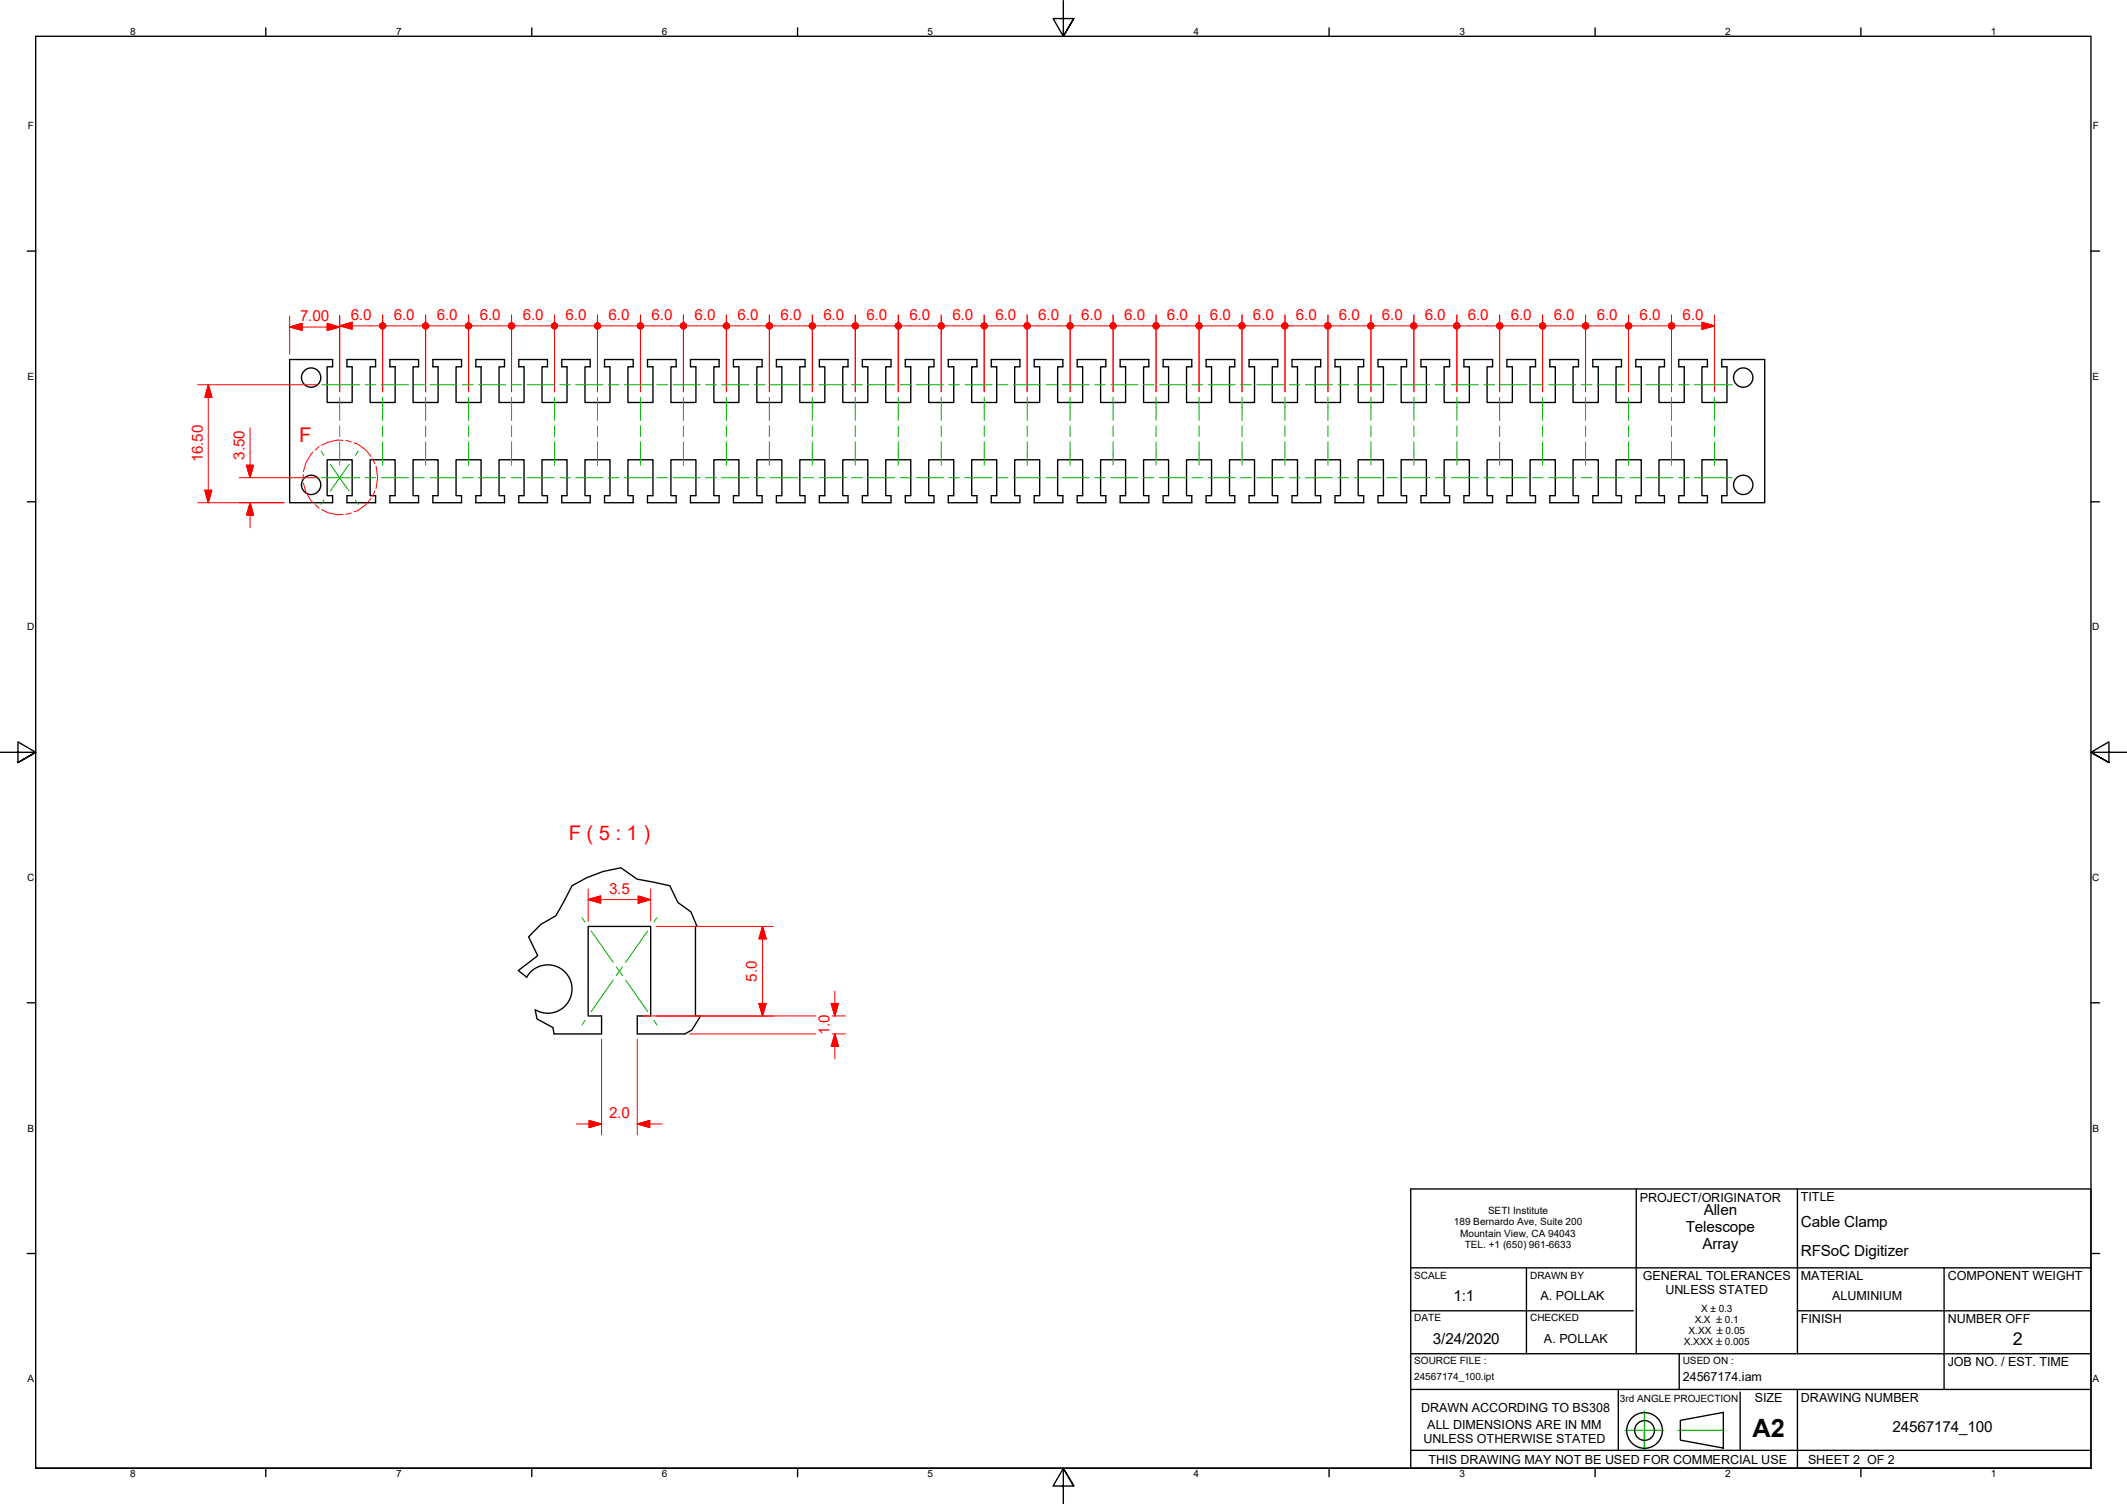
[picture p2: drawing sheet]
<svg xmlns="http://www.w3.org/2000/svg" width="594mm" height="420mm" viewBox="0 0 594 420" stroke-linecap="round" stroke-linejoin="round" font-family="sans-serif">
<!-- layer: Visible Edges(Design Office) -->
<g fill="none" stroke="#000" stroke-width=".38">
<path d="M80.9 100.4h12v2.1h-1.5v9.9h7v-9.9h-1.5v-2.1h8v2.1h-1.5v9.9h7v-9.9h-1.5v-2.1h8v2.1h-1.5v9.9h7v-9.9h-1.5v-2.1h8v2.1h-1.5v9.9h7v-9.9h-1.5v-2.1h8v2.1h-1.5v9.9h7v-9.9h-1.5v-2.1h8v2.1h-1.5v9.9h7v-9.9h-1.5v-2.1h7.9v2.1h-1.4v9.9h7v-9.9h-1.6v-2.1h8v2.1h-1.4v9.9h7v-9.9h-1.6v-2.1h8v2.1h-1.4v9.9h7v-9.9h-1.6v-2.1h8.1v2.1h-1.5v9.9h7v-9.9h-1.5v-2.1h8v2.1h-1.5v9.9h7v-9.9h-1.5v-2.1h8v2.1h-1.5v9.9h7v-9.9h-1.5v-2.1h8v2.1h-1.5v9.9h7v-9.9h-1.5v-2.1h8v2.1h-1.5v9.9h7v-9.9h-1.5v-2.1h8v2.1h-1.5v9.9h7v-9.9h-1.5v-2.1h8v2.1h-1.5v9.9h7v-9.9h-1.5v-2.1h8v2.1h-1.5v9.9h7v-9.9h-1.5v-2.1h8v2.1h-1.5v9.9h7v-9.9h-1.5v-2.1h8v2.1h-1.5v9.9h7v-9.9h-1.5v-2.1h8v2.1h-1.5v9.9h7v-9.9h-1.5v-2.1h8v2.1h-1.5v9.9h7v-9.9h-1.5v-2.1h8v2.1h-1.5v9.9h7v-9.9h-1.5v-2.1h8v2.1h-1.6v9.9h7.1v-9.9h-1.5v-2.1h8v2.1h-1.6v9.9h7.1v-9.9h-1.5v-2.1h8v2.1h-1.6v9.9h7.1v-9.9h-1.5v-2.1h8v2.1h-1.5v9.9h7v-9.9h-1.5v-2.1h8v2.1h-1.5v9.9h7v-9.9h-1.5v-2.1h8v2.1h-1.5v9.9h7v-9.9h-1.5v-2.1h8v2.1h-1.5v9.9h7v-9.9h-1.5v-2.1h8v2.1h-1.5v9.9h7v-9.9h-1.5v-2.1h8v2.1h-1.5v9.9h7v-9.9h-1.5v-2.1h8v2.1h-1.5v9.9h7v-9.9h-1.5v-2.1h8v2.1h-1.5v9.9h6.9v-9.9h-1.4v-2.1h12v40h-12v-1.9h1.4v-10.1h-6.9v10.1h1.5v1.9h-8v-1.9h1.5v-10.1h-7v10.1h1.5v1.9h-8v-1.9h1.5v-10.1h-7v10.1h1.5v1.9h-8v-1.9h1.5v-10.1h-7v10.1h1.5v1.9h-8v-1.9h1.5v-10.1h-7v10.1h1.5v1.9h-8v-1.9h1.5v-10.1h-7v10.1h1.5v1.9h-8v-1.9h1.5v-10.1h-7v10.1h1.5v1.9h-8v-1.9h1.5v-10.1h-7v10.1h1.5v1.9h-8v-1.9h1.5v-10.1h-7.1v10.1h1.6v1.9h-8v-1.9h1.5v-10.1h-7.1v10.1h1.6v1.9h-8v-1.9h1.5v-10.1h-7.1v10.1h1.6v1.9h-8v-1.9h1.5v-10.1h-7v10.1h1.5v1.9h-8v-1.9h1.5v-10.1h-7v10.1h1.5v1.9h-8v-1.9h1.5v-10.1h-7v10.1h1.5v1.9h-8v-1.9h1.5v-10.1h-7v10.1h1.5v1.9h-8v-1.9h1.5v-10.1h-7v10.1h1.5v1.9h-8v-1.9h1.5v-10.1h-7v10.1h1.5v1.9h-8v-1.9h1.5v-10.1h-7v10.1h1.5v1.9h-8v-1.9h1.5v-10.1h-7v10.1h1.5v1.9h-8v-1.9h1.5v-10.1h-7v10.1h1.5v1.9h-8v-1.9h1.5v-10.1h-7v10.1h1.5v1.9h-8v-1.9h1.5v-10.1h-7v10.1h1.5v1.9h-8v-1.9h1.5v-10.1h-7v10.1h1.5v1.9h-8v-1.9h1.5v-10.1h-7v10.1h1.5v1.9h-8.1v-1.9h1.6v-10.1h-7v10.1h1.4v1.9h-8v-1.9h1.6v-10.1h-7v10.1h1.4v1.9h-8v-1.9h1.6v-10.1h-7v10.1h1.4v1.9h-7.9v-1.9h1.5v-10.1h-7v10.1h1.5v1.9h-8v-1.9h1.5v-10.1h-7v10.1h1.5v1.9h-8v-1.9h1.5v-10.1h-7v10.1h1.5v1.9h-8v-1.9h1.5v-10.1h-7v10.1h1.5v1.9h-8v-1.9h1.5v-10.1h-7v10.1h1.5v1.9h-8v-1.9h1.5v-10.1h-7v10.1h1.5v1.9h-12zM194.7 258.8h-.5v25h1.4M147.1 273a6.8 6.8 0 0 1 9.3-2.6 6.8 6.8 0 0 1 2.4 9.3 6.8 6.8 0 0 1-9.3 2.4M154.7 288.8h13.3v-5h-3.7v-25h17.4v25h-3.7v5h13.3"/>
<circle cx="86.9" cy="105.5" r="2.7"/>
<circle cx="486.9" cy="105.5" r="2.7"/>
<circle cx="86.9" cy="135.5" r="2.7"/>
<circle cx="486.9" cy="135.5" r="2.7"/>
</g>
<!-- layer: Break Lines(Design Office) -->
<path d="M194.7 258.8l-1.7-4.1-3.6-2.6-2.3-4.7-9.2-1.8-4.5-3.2-4.9 1-4.5 1.8-4.2 2.2-4.5 8.4-4.2 2.4-3.5 3.5 2.6 5.3-5.4 4.1 2.3 1.9M149.5 282.1l.5 2.5 4.4 2.5 .3 1.7M195.6 283.8l-2.4 4-1.9 1" fill="none" stroke="#000" stroke-width=".38"/>
<!-- layer: Detail Circle Lines(Design Office) -->
<g fill="none" stroke="#f00" stroke-width=".28">
<path d="M84.7 134.9l.8 2.6 1.4 2.5 .5 .4M84.7 132.6v1.6M87.4 126.3l-1.9 2.9-.8 2.6M89.2 124.8l-1.2 1M95.8 123l-1.4-.1-2.8 .6-1.7 .9M96.6 123.1l1.5 .4M98.9 123.7l1 .4 2.3 1.6 1.4 1.8M103.6 139.2l-1.4 1.8-2.3 1.7-1 .3M104.1 128.2l.6 1.4M104.7 137.1l-.6 1.5M105 130.3a10.9 10.9 0 0 1 0 6.1M88 140.9l1.2 1.1"/>
<path d="M89.9 142.3l1.7 .9 2.8 .6 1.4-.1M98.1 143.3l-1.5 .3"/>
</g>
<!-- layer: Sketch Geometry(Design Office) -->
<g fill="none" stroke="#000" stroke-width=".38">
<path d="M74.2 7.8v2.3M148.5 7.8v2.3M222.8 7.8v2.3M297 .2v9.9l-2.9-4.9h5.8l-2.9 4.9 2.9-4.9M371.2 7.8v2.3M445.5 7.8v2.3M519.7 7.8v2.3M7.6 70.1h2.4M584 70.1h2.4M7.6 140.2h2.4M584 140.2h2.4M0 210.2h10l-5-3v5.8l5-2.8-5 2.8"/>
<path d="M594 210.2h-10l5-3v5.8l-5-2.8 5 2.8M7.6 280.1h2.4M584 280.1h2.4M394 332.1h190v78.1h-190zM457 332.1v46.1M502 332.1v46.1M7.6 350.2h2.4M394 354.2h190M426.3 354.2v24M543 354.2v24h41M584 350.2h2.4M394 366.2h62.2"/>
<path d="M394 378.2h108M469 378.2v10M502 366.2h82M502 378.2h41v10M394 388.2h190M452 388.2v17M459.3 399.6v5.3M469.3 396.8l12-2.2v9.9l-12-2.2zM486 388.9v16.3M502 388.2v22M10 410.2v-400.1h574v400.1h-574h574M74.2 410.2v2.3"/>
<path d="M148.5 410.2v2.3M222.8 410.2v2.3M299.9 415.1l-2.9-4.9 2.9 4.9h-5.8l2.9-4.9v10M371.2 410.2v2.3M394 405.2h190M445.5 410.2v2.3M519.7 410.2v2.3"/>
<circle cx="459.3" cy="399.6" r="5"/>
<circle cx="459.3" cy="399.6" r="2.76"/>
</g>
<path d="M453.8 399.6h10.9M459.3 394.2v10.7M468.7 399.6h12.8" fill="none" stroke="#0f0" stroke-width=".38"/>
<!-- layer: Centerline(Design Office) -->
<g fill="none" stroke="#00b000" stroke-width=".28">
<path d="M89.9 107.5h10.6M94.9 111v6.5M94.9 119v3M102 107.5h3M106.5 107.5h7.5M106.9 111v6.5M106.9 119v3M115.6 107.5h3M118.9 111v6.5M118.9 119v3M120.1 107.5h7.5M129.2 107.5h2.9"/>
<path d="M130.9 111v6.5M130.9 119v3M133.6 107.5h7.6M142.7 107.5h3M142.9 111v6.5M142.9 119v3M147.2 107.5h7.6M154.9 111v6.5M154.9 119v3M156.3 107.5h3M160.8 107.5h7.6M166.9 111v6.5"/>
<path d="M166.9 119v3M169.9 107.5h3M174.4 107.5h7.6M178.9 111v6.5M178.9 119v3M183.5 107.5h3M188 107.5h7.6M190.9 111v6.5M190.9 119v3M197 107.5h3.1M201.5 107.5h7.7M202.9 111v6.5"/>
<path d="M202.9 119v3M210.6 107.5h3.1M214.9 111v6.5M214.9 119v3M215.1 107.5h7.7M224.2 107.5h3.1M226.9 111v6.5M226.9 119v3M228.7 107.5h7.6M237.8 107.5h3.1M238.9 111v6.5M238.9 119v3"/>
<path d="M242.3 107.5h7.6M250.9 111v6.5M250.9 119v3M251.4 107.5h3M255.9 107.5h7.6M262.9 111v6.5M262.9 119v3M265 107.5h3M269.5 107.5h7.6M274.9 111v6.5M274.9 119v3M278.6 107.5h3"/>
<path d="M283.1 107.5h7.5M286.9 111v6.5M286.9 119v3M292.2 107.5h2.9M296.7 107.5h7.5M298.9 111v6.5M298.9 119v3M305.8 107.5h2.9M310.3 107.5h7.5M310.9 111v6.5M310.9 119v3M319.3 107.5h3"/>
<path d="M322.9 111v6.5M322.9 119v3M323.8 107.5h7.6M332.9 107.5h3M334.9 111v6.5M334.9 119v3M337.4 107.5h7.6M346.5 107.5h3M346.9 111v6.5M346.9 119v3M351 107.5h7.6M358.9 111v6.5"/>
<path d="M358.9 119v3M360.1 107.5h3M364.6 107.5h7.6M370.9 111v6.5M370.9 119v3M373.7 107.5h3M378.2 107.5h7.6M382.9 111v6.5M382.9 119v3M387.3 107.5h3M391.8 107.5h7.6M394.9 111v6.5"/>
<path d="M394.9 119v3M400.9 107.5h3M405.4 107.5h7.5M406.9 111v6.5M406.9 119v3M414.5 107.5h2.9M418.8 111v6.5M418.8 119v3M419 107.5h7.5M428.1 107.5h2.9M430.8 111v6.5M430.8 119v3"/>
<path d="M432.6 107.5h7.5M441.6 107.5h3M442.8 111v6.5M442.8 119v3M446.1 107.5h7.6M454.9 111v6.5M454.9 119v3M455.2 107.5h3M459.7 107.5h7.6M466.9 111v6.5M466.9 119v3M468.8 107.5h3"/>
<path d="M473.3 107.5h10.6M478.9 111v6.5M478.9 119v3M89.7 126l.8 1.2M89.9 133.5h10.6M90.5 139.7l-.8 1.2M92.3 129.7l5.2 7.5M94.9 123.4v6.6M97.5 129.7l-5.2 7.5M99.3 139.7l.8 1.2M100.1 126l-.8 1.2M102 133.5h3"/>
<path d="M106.5 133.5h7.5M106.9 123.4v6.6M115.6 133.5h3M118.9 123.4v6.6M120.1 133.5h7.5M129.2 133.5h2.9M130.9 123.4v6.6M133.6 133.5h7.6M142.7 133.5h3M142.9 123.4v6.6M147.2 133.5h7.6M154.9 123.4v6.6"/>
<path d="M156.3 133.5h3M160.8 133.5h7.6M166.9 123.4v6.6M169.9 133.5h3M174.4 133.5h7.6M178.9 123.4v6.6M183.5 133.5h3M188 133.5h7.6M190.9 123.4v6.6M197 133.5h3.1M201.5 133.5h7.7M202.9 123.4v6.6"/>
<path d="M210.6 133.5h3.1M214.9 123.4v6.6M215.1 133.5h7.7M224.2 133.5h3.1M226.9 123.4v6.6M228.7 133.5h7.6M237.8 133.5h3.1M238.9 123.4v6.6M242.3 133.5h7.6M250.9 123.4v6.6M251.4 133.5h3M255.9 133.5h7.6"/>
<path d="M262.9 123.4v6.6M265 133.5h3M269.5 133.5h7.6M274.9 123.4v6.6M278.6 133.5h3M283.1 133.5h7.5M286.9 123.4v6.6M292.2 133.5h2.9M296.7 133.5h7.5M298.9 123.4v6.6M305.8 133.5h2.9M310.3 133.5h7.5"/>
<path d="M310.9 123.4v6.6M319.3 133.5h3M322.9 123.4v6.6M323.8 133.5h7.6M332.9 133.5h3M334.9 123.4v6.6M337.4 133.5h7.6M346.5 133.5h3M346.9 123.4v6.6M351 133.5h7.6M358.9 123.4v6.6M360.1 133.5h3"/>
<path d="M364.6 133.5h7.6M370.9 123.4v6.6M373.7 133.5h3M378.2 133.5h7.6M382.9 123.4v6.6M387.3 133.5h3M391.8 133.5h7.6M394.9 123.4v6.6M400.9 133.5h3M405.4 133.5h7.5M406.9 123.4v6.6M414.5 133.5h2.9"/>
<path d="M418.8 123.4v6.6M419 133.5h7.5M428.1 133.5h2.9M430.8 123.4v6.6M432.6 133.5h7.5M441.6 133.5h3M442.8 123.4v6.6M446.1 133.5h7.6M454.9 123.4v6.6M455.2 133.5h3M459.7 133.5h7.6M466.9 123.4v6.6"/>
<path d="M468.8 133.5h3M473.3 133.5h10.6M478.9 123.4v6.6M162.6 256.4l.8 1.2M183.5 256.4l-.9 1.2M165.1 260.1l6.2 8.7M171.3 273.8l-6.2 8.8M172.1 270.1l1.8 2.4M173.9 270.1l-1.8 2.4M174.8 273.8l6.1 8.8M180.9 260.1l-6.1 8.7M163.4 285l-.8 1.3"/>
<path d="M182.6 285l.9 1.3"/>
</g>
<!-- layer: Dimensions(Design Office) -->
<g fill="none" stroke="#f00" stroke-width=".28">
<path d="M80.9 91.4l3.5-1.1v2zM80.9 91.4h14M80.9 88.3v10.7M91.4 90.3l3.5 1.1-3.5 .9zM94.9 91l3.5-1v2zM94.9 88v19.4M94.9 91h11.1M106.9 88v19.4M107.8 91h10.2M118.9 88v19.4M119.8 91h10.2M130.9 88v19.4"/>
<path d="M131.8 91h10.2M142.9 88v19.4M143.8 91h10.2M154.9 88v19.4M155.8 91h10.2M166.9 88v19.4M167.8 91h10.2M178.9 88v19.4M179.8 91h10.2M190.9 88v19.4M191.8 91h10.2M202.9 88v19.4"/>
<path d="M203.8 91h10.2M214.9 88v19.4M215.8 91h10.2M226.9 88v19.4M227.8 91h10.2M238.9 88v19.4M239.8 91h10.2M250.9 88v19.4M251.8 91h10.2M262.9 88v19.4M263.8 91h10.2M274.9 88v19.4"/>
<path d="M275.8 91h10.2M286.9 88v19.4M287.8 91h10.2M298.9 88v19.4M299.8 91h10.2M310.9 88v19.4M311.7 91h10.3M322.9 88v19.4M323.7 91h10.3M334.9 88v19.4M335.7 91h10.3M346.9 88v19.4"/>
<path d="M347.7 91h10.3M358.9 88v19.4M359.7 91h10.3M370.9 88v19.4M371.7 91h10.3M382.9 88v19.4M383.7 91h10.3M394.9 88v19.4M395.7 91h10.3M406.9 88v19.4M407.7 91h10.3M418.8 88v19.4"/>
<path d="M419.7 91h10.3M430.8 88v19.4M431.7 91h10.3M442.8 88v19.4M443.7 91h10.3M454.9 88v19.4M455.7 91h10.3M466.9 88v19.4M467.7 91h11.2M475.4 90l3.5 1-3.5 1zM478.9 88v19.4M55.2 107.5h33.2"/>
<path d="M58.2 107.5l1 3.5h-2zM58.2 107.5v32.9M69.8 119.5v14M94.9 107.5v2M106.9 107.5v2M118.9 107.5v2M130.9 107.5v2M142.9 107.5v2M154.9 107.5v2M166.9 107.5v2M178.9 107.5v2M190.9 107.5v2"/>
<path d="M202.9 107.5v2M214.9 107.5v2M226.9 107.5v2M238.9 107.5v2M250.9 107.5v2M262.9 107.5v2M274.9 107.5v2M286.9 107.5v2M298.9 107.5v2M310.9 107.5v2M322.9 107.5v2M334.9 107.5v2"/>
<path d="M346.9 107.5v2M358.9 107.5v2M370.9 107.5v2M382.9 107.5v2M394.9 107.5v2M406.9 107.5v2M418.8 107.5v2M430.8 107.5v2M442.8 107.5v2M454.9 107.5v2M466.9 107.5v2M478.9 107.5v2"/>
<path d="M57.2 136.9h2l-1 3.5zM66.8 133.5h21.6M68.8 130h2l-1 3.5zM55.2 140.4h24.2M69.8 140.4l1 3.5h-2zM69.8 140.4v7M164.3 251.3l3.5-1v2zM164.3 251.3h17.4M164.3 248.3v9M178.2 250.3l3.5 1-3.5 1zM181.7 248.3v9M183.3 258.8h32.7"/>
<path d="M213 258.8l1 3.5h-2zM213 258.8v25M233.2 276.8v7M168 290.3v26.7M178 290.3v26.7M179.5 283.8h2.1M181.9 283.8h46M192.7 288.8h35.2M212 280.3h2l-1 3.5zM232.2 280.3h2l-1 3.5zM232.4 283.8h3.8M232.4 288.8h3.8"/>
<path d="M233.2 288.8l1 3.5h-2zM233.2 288.8v7M161 314h7M164.5 313l3.5 1-3.5 1zM178 314l3.5-1v2zM178 314h7"/>
</g>
<g fill="#f00" stroke="#f00" stroke-width=".28">
<path d="M80.9 91.4l3.5-1.1z"/>
<path d="M80.9 91.4l3.5-1.1v2z"/>
<path d="M91.4 92.3l3.5-.9z"/>
<path d="M91.4 90.3l3.5 1.1-3.5 .9z"/>
<path d="M94.9 91l3.5-1z"/>
<path d="M94.9 91l3.5-1v2z"/>
<path d="M107.1 90.2l.5 .3 .2 .5z"/>
<path d="M106.6 90.2h.5l.7 .8z"/>
<path d="M106.2 90.5l.4-.3 1.2 .8z"/>
<path d="M106.2 90.5l1.6 .5h-1.8z"/>
<path d="M106 91h1.8l-1.6 .5z"/>
<path d="M106.2 91.5l1.6-.5-1.2 .9z"/>
<path d="M106.6 91.9l1.2-.9-.7 .9z"/>
<path d="M107.8 91l-.2 .5-.5 .4z"/>
<path d="M107.8 91l-.2 .5z"/>
<path d="M106 91l.6 .9-.4-.4z"/>
<path d="M106 91l1.1 .9h-.5z"/>
<path d="M106 91l1.6 .5-.5 .4z"/>
<path d="M106 91h1.8l-.2 .5z"/>
<path d="M106 91l1.6-.5 .2 .5z"/>
<path d="M106 91l1.1-.8 .5 .3z"/>
<path d="M106.6 90.2h.5l-1.1 .8z"/>
<path d="M106.2 90.5l.4-.3-.6 .8z"/>
<path d="M106.2 90.5l-.2 .5z"/>
<path d="M119.1 90.2l.5 .3 .2 .5z"/>
<path d="M118.6 90.2h.5l.7 .8z"/>
<path d="M118.2 90.5l.4-.3 1.2 .8z"/>
<path d="M118.2 90.5l1.6 .5h-1.8z"/>
<path d="M118 91h1.8l-1.6 .5z"/>
<path d="M118.2 91.5l1.6-.5-1.2 .9z"/>
<path d="M118.6 91.9l1.2-.9-.7 .9z"/>
<path d="M119.8 91l-.2 .5-.5 .4z"/>
<path d="M119.8 91l-.2 .5z"/>
<path d="M118 91l.6 .9-.4-.4z"/>
<path d="M118 91l1.1 .9h-.5z"/>
<path d="M118 91l1.6 .5-.5 .4z"/>
<path d="M118 91h1.8l-.2 .5z"/>
<path d="M118 91l1.6-.5 .2 .5z"/>
<path d="M118 91l1.1-.8 .5 .3z"/>
<path d="M118.6 90.2h.5l-1.1 .8z"/>
<path d="M118.2 90.5l.4-.3-.6 .8z"/>
<path d="M118.2 90.5l-.2 .5z"/>
<path d="M131.1 90.2l.5 .3 .2 .5z"/>
<path d="M130.6 90.2h.5l.7 .8z"/>
<path d="M130.2 90.5l.4-.3 1.2 .8z"/>
<path d="M130.2 90.5l1.6 .5h-1.8z"/>
<path d="M130 91h1.8l-1.6 .5z"/>
<path d="M130.2 91.5l1.6-.5-1.2 .9z"/>
<path d="M130.6 91.9l1.2-.9-.7 .9z"/>
<path d="M131.8 91l-.2 .5-.5 .4z"/>
<path d="M131.8 91l-.2 .5z"/>
<path d="M130 91l.6 .9-.4-.4z"/>
<path d="M130 91l1.1 .9h-.5z"/>
<path d="M130 91l1.6 .5-.5 .4z"/>
<path d="M130 91h1.8l-.2 .5z"/>
<path d="M130 91l1.6-.5 .2 .5z"/>
<path d="M130 91l1.1-.8 .5 .3z"/>
<path d="M130.6 90.2h.5l-1.1 .8z"/>
<path d="M130.2 90.5l.4-.3-.6 .8z"/>
<path d="M130.2 90.5l-.2 .5z"/>
<path d="M143.1 90.2l.5 .3 .2 .5z"/>
<path d="M142.6 90.2h.5l.7 .8z"/>
<path d="M142.2 90.5l.4-.3 1.2 .8z"/>
<path d="M142.2 90.5l1.6 .5h-1.8z"/>
<path d="M142 91h1.8l-1.6 .5z"/>
<path d="M142.2 91.5l1.6-.5-1.2 .9z"/>
<path d="M142.6 91.9l1.2-.9-.7 .9z"/>
<path d="M143.8 91l-.2 .5-.5 .4z"/>
<path d="M143.8 91l-.2 .5z"/>
<path d="M142 91l.6 .9-.4-.4z"/>
<path d="M142 91l1.1 .9h-.5z"/>
<path d="M142 91l1.6 .5-.5 .4z"/>
<path d="M142 91h1.8l-.2 .5z"/>
<path d="M142 91l1.6-.5 .2 .5z"/>
<path d="M142 91l1.1-.8 .5 .3z"/>
<path d="M142.6 90.2h.5l-1.1 .8z"/>
<path d="M142.2 90.5l.4-.3-.6 .8z"/>
<path d="M142.2 90.5l-.2 .5z"/>
<path d="M155.1 90.2l.5 .3 .2 .5z"/>
<path d="M154.6 90.2h.5l.7 .8z"/>
<path d="M154.2 90.5l.4-.3 1.2 .8z"/>
<path d="M154.2 90.5l1.6 .5h-1.8z"/>
<path d="M154 91h1.8l-1.6 .5z"/>
<path d="M154.2 91.5l1.6-.5-1.2 .9z"/>
<path d="M154.6 91.9l1.2-.9-.7 .9z"/>
<path d="M155.8 91l-.2 .5-.5 .4z"/>
<path d="M155.8 91l-.2 .5z"/>
<path d="M154 91l.6 .9-.4-.4z"/>
<path d="M154 91l1.1 .9h-.5z"/>
<path d="M154 91l1.6 .5-.5 .4z"/>
<path d="M154 91h1.8l-.2 .5z"/>
<path d="M154 91l1.6-.5 .2 .5z"/>
<path d="M154 91l1.1-.8 .5 .3z"/>
<path d="M154.6 90.2h.5l-1.1 .8z"/>
<path d="M154.2 90.5l.4-.3-.6 .8z"/>
<path d="M154.2 90.5l-.2 .5z"/>
<path d="M167.1 90.2l.5 .3 .2 .5z"/>
<path d="M166.6 90.2h.5l.7 .8z"/>
<path d="M166.2 90.5l.4-.3 1.2 .8z"/>
<path d="M166.2 90.5l1.6 .5h-1.8z"/>
<path d="M166 91h1.8l-1.6 .5z"/>
<path d="M166.2 91.5l1.6-.5-1.2 .9z"/>
<path d="M166.6 91.9l1.2-.9-.7 .9z"/>
<path d="M167.8 91l-.2 .5-.5 .4z"/>
<path d="M167.8 91l-.2 .5z"/>
<path d="M166 91l.6 .9-.4-.4z"/>
<path d="M166 91l1.1 .9h-.5z"/>
<path d="M166 91l1.6 .5-.5 .4z"/>
<path d="M166 91h1.8l-.2 .5z"/>
<path d="M166 91l1.6-.5 .2 .5z"/>
<path d="M166 91l1.1-.8 .5 .3z"/>
<path d="M166.6 90.2h.5l-1.1 .8z"/>
<path d="M166.2 90.5l.4-.3-.6 .8z"/>
<path d="M166.2 90.5l-.2 .5z"/>
<path d="M179.1 90.2l.5 .3 .2 .5z"/>
<path d="M178.6 90.2h.5l.7 .8z"/>
<path d="M178.2 90.5l.4-.3 1.2 .8z"/>
<path d="M178.2 90.5l1.6 .5h-1.8z"/>
<path d="M178 91h1.8l-1.6 .5z"/>
<path d="M178.2 91.5l1.6-.5-1.2 .9z"/>
<path d="M178.6 91.9l1.2-.9-.7 .9z"/>
<path d="M179.8 91l-.2 .5-.5 .4z"/>
<path d="M179.8 91l-.2 .5z"/>
<path d="M178 91l.6 .9-.4-.4z"/>
<path d="M178 91l1.1 .9h-.5z"/>
<path d="M178 91l1.6 .5-.5 .4z"/>
<path d="M178 91h1.8l-.2 .5z"/>
<path d="M178 91l1.6-.5 .2 .5z"/>
<path d="M178 91l1.1-.8 .5 .3z"/>
<path d="M178.6 90.2h.5l-1.1 .8z"/>
<path d="M178.2 90.5l.4-.3-.6 .8z"/>
<path d="M178.2 90.5l-.2 .5z"/>
<path d="M191.1 90.2l.5 .3 .2 .5z"/>
<path d="M190.6 90.2h.5l.7 .8z"/>
<path d="M190.2 90.5l.4-.3 1.2 .8z"/>
<path d="M190.2 90.5l1.6 .5h-1.8z"/>
<path d="M190 91h1.8l-1.6 .5z"/>
<path d="M190.2 91.5l1.6-.5-1.2 .9z"/>
<path d="M190.6 91.9l1.2-.9-.7 .9z"/>
<path d="M191.8 91l-.2 .5-.5 .4z"/>
<path d="M191.8 91l-.2 .5z"/>
<path d="M190 91l.6 .9-.4-.4z"/>
<path d="M190 91l1.1 .9h-.5z"/>
<path d="M190 91l1.6 .5-.5 .4z"/>
<path d="M190 91h1.8l-.2 .5z"/>
<path d="M190 91l1.6-.5 .2 .5z"/>
<path d="M190 91l1.1-.8 .5 .3z"/>
<path d="M190.6 90.2h.5l-1.1 .8z"/>
<path d="M190.2 90.5l.4-.3-.6 .8z"/>
<path d="M190.2 90.5l-.2 .5z"/>
<path d="M203.1 90.2l.5 .3 .2 .5z"/>
<path d="M202.6 90.2h.5l.7 .8z"/>
<path d="M202.2 90.5l.4-.3 1.2 .8z"/>
<path d="M202.2 90.5l1.6 .5h-1.8z"/>
<path d="M202 91h1.8l-1.6 .5z"/>
<path d="M202.2 91.5l1.6-.5-1.2 .9z"/>
<path d="M202.6 91.9l1.2-.9-.7 .9z"/>
<path d="M203.8 91l-.2 .5-.5 .4z"/>
<path d="M203.8 91l-.2 .5z"/>
<path d="M202 91l.6 .9-.4-.4z"/>
<path d="M202 91l1.1 .9h-.5z"/>
<path d="M202 91l1.6 .5-.5 .4z"/>
<path d="M202 91h1.8l-.2 .5z"/>
<path d="M202 91l1.6-.5 .2 .5z"/>
<path d="M202 91l1.1-.8 .5 .3z"/>
<path d="M202.6 90.2h.5l-1.1 .8z"/>
<path d="M202.2 90.5l.4-.3-.6 .8z"/>
<path d="M202.2 90.5l-.2 .5z"/>
<path d="M215.1 90.2l.5 .3 .2 .5z"/>
<path d="M214.6 90.2h.5l.7 .8z"/>
<path d="M214.2 90.5l.4-.3 1.2 .8z"/>
<path d="M214.2 90.5l1.6 .5h-1.8z"/>
<path d="M214 91h1.8l-1.6 .5z"/>
<path d="M214.2 91.5l1.6-.5-1.2 .9z"/>
<path d="M214.6 91.9l1.2-.9-.7 .9z"/>
<path d="M215.8 91l-.2 .5-.5 .4z"/>
<path d="M215.8 91l-.2 .5z"/>
<path d="M214 91l.6 .9-.4-.4z"/>
<path d="M214 91l1.1 .9h-.5z"/>
<path d="M214 91l1.6 .5-.5 .4z"/>
<path d="M214 91h1.8l-.2 .5z"/>
<path d="M214 91l1.6-.5 .2 .5z"/>
<path d="M214 91l1.1-.8 .5 .3z"/>
<path d="M214.6 90.2h.5l-1.1 .8z"/>
<path d="M214.2 90.5l.4-.3-.6 .8z"/>
<path d="M214.2 90.5l-.2 .5z"/>
<path d="M227.1 90.2l.5 .3 .2 .5z"/>
<path d="M226.6 90.2h.5l.7 .8z"/>
<path d="M226.2 90.5l.4-.3 1.2 .8z"/>
<path d="M226.2 90.5l1.6 .5h-1.8z"/>
<path d="M226 91h1.8l-1.6 .5z"/>
<path d="M226.2 91.5l1.6-.5-1.2 .9z"/>
<path d="M226.6 91.9l1.2-.9-.7 .9z"/>
<path d="M227.8 91l-.2 .5-.5 .4z"/>
<path d="M227.8 91l-.2 .5z"/>
<path d="M226 91l.6 .9-.4-.4z"/>
<path d="M226 91l1.1 .9h-.5z"/>
<path d="M226 91l1.6 .5-.5 .4z"/>
<path d="M226 91h1.8l-.2 .5z"/>
<path d="M226 91l1.6-.5 .2 .5z"/>
<path d="M226 91l1.1-.8 .5 .3z"/>
<path d="M226.6 90.2h.5l-1.1 .8z"/>
<path d="M226.2 90.5l.4-.3-.6 .8z"/>
<path d="M226.2 90.5l-.2 .5z"/>
<path d="M239.1 90.2l.5 .3 .2 .5z"/>
<path d="M238.6 90.2h.5l.7 .8z"/>
<path d="M238.2 90.5l.4-.3 1.2 .8z"/>
<path d="M238.2 90.5l1.6 .5h-1.8z"/>
<path d="M238 91h1.8l-1.6 .5z"/>
<path d="M238.2 91.5l1.6-.5-1.2 .9z"/>
<path d="M238.6 91.9l1.2-.9-.7 .9z"/>
<path d="M239.8 91l-.2 .5-.5 .4z"/>
<path d="M239.8 91l-.2 .5z"/>
<path d="M238 91l.6 .9-.4-.4z"/>
<path d="M238 91l1.1 .9h-.5z"/>
<path d="M238 91l1.6 .5-.5 .4z"/>
<path d="M238 91h1.8l-.2 .5z"/>
<path d="M238 91l1.6-.5 .2 .5z"/>
<path d="M238 91l1.1-.8 .5 .3z"/>
<path d="M238.6 90.2h.5l-1.1 .8z"/>
<path d="M238.2 90.5l.4-.3-.6 .8z"/>
<path d="M238.2 90.5l-.2 .5z"/>
<path d="M251.1 90.2l.5 .3 .2 .5z"/>
<path d="M250.6 90.2h.5l.7 .8z"/>
<path d="M250.2 90.5l.4-.3 1.2 .8z"/>
<path d="M250.2 90.5l1.6 .5h-1.8z"/>
<path d="M250 91h1.8l-1.6 .5z"/>
<path d="M250.2 91.5l1.6-.5-1.2 .9z"/>
<path d="M250.6 91.9l1.2-.9-.7 .9z"/>
<path d="M251.8 91l-.2 .5-.5 .4z"/>
<path d="M251.8 91l-.2 .5z"/>
<path d="M250 91l.6 .9-.4-.4z"/>
<path d="M250 91l1.1 .9h-.5z"/>
<path d="M250 91l1.6 .5-.5 .4z"/>
<path d="M250 91h1.8l-.2 .5z"/>
<path d="M250 91l1.6-.5 .2 .5z"/>
<path d="M250 91l1.1-.8 .5 .3z"/>
<path d="M250.6 90.2h.5l-1.1 .8z"/>
<path d="M250.2 90.5l.4-.3-.6 .8z"/>
<path d="M250.2 90.5l-.2 .5z"/>
<path d="M263.1 90.2l.5 .3 .2 .5z"/>
<path d="M262.6 90.2h.5l.7 .8z"/>
<path d="M262.2 90.5l.4-.3 1.2 .8z"/>
<path d="M262.2 90.5l1.6 .5h-1.8z"/>
<path d="M262 91h1.8l-1.6 .5z"/>
<path d="M262.2 91.5l1.6-.5-1.2 .9z"/>
<path d="M262.6 91.9l1.2-.9-.7 .9z"/>
<path d="M263.8 91l-.2 .5-.5 .4z"/>
<path d="M263.8 91l-.2 .5z"/>
<path d="M262 91l.6 .9-.4-.4z"/>
<path d="M262 91l1.1 .9h-.5z"/>
<path d="M262 91l1.6 .5-.5 .4z"/>
<path d="M262 91h1.8l-.2 .5z"/>
<path d="M262 91l1.6-.5 .2 .5z"/>
<path d="M262 91l1.1-.8 .5 .3z"/>
<path d="M262.6 90.2h.5l-1.1 .8z"/>
<path d="M262.2 90.5l.4-.3-.6 .8z"/>
<path d="M262.2 90.5l-.2 .5z"/>
<path d="M275.1 90.2l.5 .3 .2 .5z"/>
<path d="M274.6 90.2h.5l.7 .8z"/>
<path d="M274.2 90.5l.4-.3 1.2 .8z"/>
<path d="M274.2 90.5l1.6 .5h-1.8z"/>
<path d="M274 91h1.8l-1.6 .5z"/>
<path d="M274.2 91.5l1.6-.5-1.2 .9z"/>
<path d="M274.6 91.9l1.2-.9-.7 .9z"/>
<path d="M275.8 91l-.2 .5-.5 .4z"/>
<path d="M275.8 91l-.2 .5z"/>
<path d="M274 91l.6 .9-.4-.4z"/>
<path d="M274 91l1.1 .9h-.5z"/>
<path d="M274 91l1.6 .5-.5 .4z"/>
<path d="M274 91h1.8l-.2 .5z"/>
<path d="M274 91l1.6-.5 .2 .5z"/>
<path d="M274 91l1.1-.8 .5 .3z"/>
<path d="M274.6 90.2h.5l-1.1 .8z"/>
<path d="M274.2 90.5l.4-.3-.6 .8z"/>
<path d="M274.2 90.5l-.2 .5z"/>
<path d="M287.1 90.2l.5 .3 .2 .5z"/>
<path d="M286.6 90.2h.5l.7 .8z"/>
<path d="M286.2 90.5l.4-.3 1.2 .8z"/>
<path d="M286.2 90.5l1.6 .5h-1.8z"/>
<path d="M286 91h1.8l-1.6 .5z"/>
<path d="M286.2 91.5l1.6-.5-1.2 .9z"/>
<path d="M286.6 91.9l1.2-.9-.7 .9z"/>
<path d="M287.8 91l-.2 .5-.5 .4z"/>
<path d="M287.8 91l-.2 .5z"/>
<path d="M286 91l.6 .9z"/>
<path d="M286 91l1.1 .9h-.5z"/>
<path d="M286 91l1.6 .5-.5 .4z"/>
<path d="M286 91h1.8l-.2 .5z"/>
<path d="M286 91l1.6-.5 .2 .5z"/>
<path d="M286 91l1.1-.8 .5 .3z"/>
<path d="M286.6 90.2h.5l-1.1 .8z"/>
<path d="M286.2 90.5l.4-.3-.6 .8z"/>
<path d="M286.2 90.5l-.2 .5z"/>
<path d="M299.1 90.2l.5 .3 .2 .5z"/>
<path d="M298.6 90.2h.5l.7 .8z"/>
<path d="M298.2 90.5l.4-.3 1.2 .8z"/>
<path d="M298.2 90.5l1.6 .5h-1.8z"/>
<path d="M298 91h1.8l-1.6 .5z"/>
<path d="M298.2 91.5l1.6-.5-1.2 .9z"/>
<path d="M298.6 91.9l1.2-.9-.7 .9z"/>
<path d="M299.8 91l-.2 .5-.5 .4z"/>
<path d="M299.8 91l-.2 .5z"/>
<path d="M298 91l.6 .9z"/>
<path d="M298 91l1.1 .9h-.5z"/>
<path d="M298 91l1.6 .5-.5 .4z"/>
<path d="M298 91h1.8l-.2 .5z"/>
<path d="M298 91l1.6-.5 .2 .5z"/>
<path d="M298 91l1.1-.8 .5 .3z"/>
<path d="M298.6 90.2h.5l-1.1 .8z"/>
<path d="M298.2 90.5l.4-.3-.6 .8z"/>
<path d="M298.2 90.5l-.2 .5z"/>
<path d="M311.1 90.2l.5 .3 .1 .5z"/>
<path d="M310.6 90.2h.5l.6 .8z"/>
<path d="M310.2 90.5l.4-.3 1.1 .8z"/>
<path d="M310.2 90.5l1.5 .5h-1.7z"/>
<path d="M310 91h1.7l-1.5 .5z"/>
<path d="M310.2 91.5l1.5-.5-1.1 .9z"/>
<path d="M310.6 91.9l1.1-.9-.6 .9z"/>
<path d="M311.7 91l-.1 .5-.5 .4z"/>
<path d="M311.7 91l-.1 .5z"/>
<path d="M310 91l.6 .9z"/>
<path d="M310 91l1.1 .9h-.5z"/>
<path d="M310 91l1.6 .5-.5 .4z"/>
<path d="M310 91h1.7l-.1 .5z"/>
<path d="M310 91l1.6-.5 .1 .5z"/>
<path d="M310 91l1.1-.8 .5 .3z"/>
<path d="M310.6 90.2h.5l-1.1 .8z"/>
<path d="M310.2 90.5l.4-.3-.6 .8z"/>
<path d="M310.2 90.5l-.2 .5z"/>
<path d="M323.2 90.2l.4 .3 .1 .5z"/>
<path d="M322.6 90.2h.6l.5 .8z"/>
<path d="M322.2 90.5l.4-.3 1.1 .8z"/>
<path d="M322.2 90.5l1.5 .5h-1.7z"/>
<path d="M322 91h1.7l-1.5 .5z"/>
<path d="M322.2 91.5l1.5-.5-1.1 .9z"/>
<path d="M322.6 91.9l1.1-.9-.5 .9z"/>
<path d="M323.7 91l-.1 .5-.4 .4z"/>
<path d="M323.7 91l-.1 .5z"/>
<path d="M322 91l.6 .9z"/>
<path d="M322 91l1.2 .9h-.6z"/>
<path d="M322 91l1.6 .5-.4 .4z"/>
<path d="M322 91h1.7l-.1 .5z"/>
<path d="M322 91l1.6-.5 .1 .5z"/>
<path d="M322 91l1.2-.8 .4 .3z"/>
<path d="M322.6 90.2h.6l-1.2 .8z"/>
<path d="M322.2 90.5l.4-.3-.6 .8z"/>
<path d="M322.2 90.5l-.2 .5z"/>
<path d="M335.2 90.2l.4 .3 .1 .5z"/>
<path d="M334.6 90.2h.6l.5 .8z"/>
<path d="M334.2 90.5l.4-.3 1.1 .8z"/>
<path d="M334.2 90.5l1.5 .5h-1.7z"/>
<path d="M334 91h1.7l-1.5 .5z"/>
<path d="M334.2 91.5l1.5-.5-1.1 .9z"/>
<path d="M334.6 91.9l1.1-.9-.5 .9z"/>
<path d="M335.7 91l-.1 .5-.4 .4z"/>
<path d="M335.7 91l-.1 .5z"/>
<path d="M334 91l.6 .9z"/>
<path d="M334 91l1.2 .9h-.6z"/>
<path d="M334 91l1.6 .5-.4 .4z"/>
<path d="M334 91h1.7l-.1 .5z"/>
<path d="M334 91l1.6-.5 .1 .5z"/>
<path d="M334 91l1.2-.8 .4 .3z"/>
<path d="M334.6 90.2h.6l-1.2 .8z"/>
<path d="M334.2 90.5l.4-.3-.6 .8z"/>
<path d="M334.2 90.5l-.2 .5z"/>
<path d="M347.2 90.2l.4 .3 .1 .5z"/>
<path d="M346.6 90.2h.6l.5 .8z"/>
<path d="M346.1 90.5l.5-.3 1.1 .8z"/>
<path d="M346.1 90.5l1.6 .5h-1.7z"/>
<path d="M346 91h1.7l-1.6 .5z"/>
<path d="M346.1 91.5l1.6-.5-1.1 .9z"/>
<path d="M346.6 91.9l1.1-.9-.5 .9z"/>
<path d="M347.7 91l-.1 .5-.4 .4z"/>
<path d="M347.7 91l-.1 .5z"/>
<path d="M346 91l.6 .9-.5-.4z"/>
<path d="M346 91l1.2 .9h-.6z"/>
<path d="M346 91l1.6 .5-.4 .4z"/>
<path d="M346 91h1.7l-.1 .5z"/>
<path d="M346 91l1.6-.5 .1 .5z"/>
<path d="M346 91l1.2-.8 .4 .3z"/>
<path d="M346.6 90.2h.6l-1.2 .8z"/>
<path d="M346.1 90.5l.5-.3-.6 .8z"/>
<path d="M346.1 90.5l-.1 .5z"/>
<path d="M359.2 90.2l.4 .3 .1 .5z"/>
<path d="M358.6 90.2h.6l.5 .8z"/>
<path d="M358.1 90.5l.5-.3 1.1 .8z"/>
<path d="M358.1 90.5l1.6 .5h-1.7z"/>
<path d="M358 91h1.7l-1.6 .5z"/>
<path d="M358.1 91.5l1.6-.5-1.1 .9z"/>
<path d="M358.6 91.9l1.1-.9-.5 .9z"/>
<path d="M359.7 91l-.1 .5-.4 .4z"/>
<path d="M359.7 91l-.1 .5z"/>
<path d="M358 91l.6 .9-.5-.4z"/>
<path d="M358 91l1.2 .9h-.6z"/>
<path d="M358 91l1.6 .5-.4 .4z"/>
<path d="M358 91h1.7l-.1 .5z"/>
<path d="M358 91l1.6-.5 .1 .5z"/>
<path d="M358 91l1.2-.8 .4 .3z"/>
<path d="M358.6 90.2h.6l-1.2 .8z"/>
<path d="M358.1 90.5l.5-.3-.6 .8z"/>
<path d="M358.1 90.5l-.1 .5z"/>
<path d="M371.2 90.2l.4 .3 .1 .5z"/>
<path d="M370.6 90.2h.6l.5 .8z"/>
<path d="M370.1 90.5l.5-.3 1.1 .8z"/>
<path d="M370.1 90.5l1.6 .5h-1.7z"/>
<path d="M370 91h1.7l-1.6 .5z"/>
<path d="M370.1 91.5l1.6-.5-1.1 .9z"/>
<path d="M370.6 91.9l1.1-.9-.5 .9z"/>
<path d="M371.7 91l-.1 .5-.4 .4z"/>
<path d="M371.7 91l-.1 .5z"/>
<path d="M370 91l.6 .9-.5-.4z"/>
<path d="M370 91l1.2 .9h-.6z"/>
<path d="M370 91l1.6 .5-.4 .4z"/>
<path d="M370 91h1.7l-.1 .5z"/>
<path d="M370 91l1.6-.5 .1 .5z"/>
<path d="M370 91l1.2-.8 .4 .3z"/>
<path d="M370.6 90.2h.6l-1.2 .8z"/>
<path d="M370.1 90.5l.5-.3-.6 .8z"/>
<path d="M370.1 90.5l-.1 .5z"/>
<path d="M383.2 90.2l.4 .3 .1 .5z"/>
<path d="M382.6 90.2h.6l.5 .8z"/>
<path d="M382.1 90.5l.5-.3 1.1 .8z"/>
<path d="M382.1 90.5l1.6 .5h-1.7z"/>
<path d="M382 91h1.7l-1.6 .5z"/>
<path d="M382.1 91.5l1.6-.5-1.1 .9z"/>
<path d="M382.6 91.9l1.1-.9-.5 .9z"/>
<path d="M383.7 91l-.1 .5-.4 .4z"/>
<path d="M383.7 91l-.1 .5z"/>
<path d="M382 91l.6 .9-.5-.4z"/>
<path d="M382 91l1.2 .9h-.6z"/>
<path d="M382 91l1.6 .5-.4 .4z"/>
<path d="M382 91h1.7l-.1 .5z"/>
<path d="M382 91l1.6-.5 .1 .5z"/>
<path d="M382 91l1.2-.8 .4 .3z"/>
<path d="M382.6 90.2h.6l-1.2 .8z"/>
<path d="M382.1 90.5l.5-.3-.6 .8z"/>
<path d="M382.1 90.5l-.1 .5z"/>
<path d="M395.2 90.2l.4 .3 .1 .5z"/>
<path d="M394.6 90.2h.6l.5 .8z"/>
<path d="M394.1 90.5l.5-.3 1.1 .8z"/>
<path d="M394.1 90.5l1.6 .5h-1.7z"/>
<path d="M394 91h1.7l-1.6 .5z"/>
<path d="M394.1 91.5l1.6-.5-1.1 .9z"/>
<path d="M394.6 91.9l1.1-.9-.5 .9z"/>
<path d="M395.7 91l-.1 .5-.4 .4z"/>
<path d="M395.7 91l-.1 .5z"/>
<path d="M394 91l.6 .9-.5-.4z"/>
<path d="M394 91l1.2 .9h-.6z"/>
<path d="M394 91l1.6 .5-.4 .4z"/>
<path d="M394 91h1.7l-.1 .5z"/>
<path d="M394 91l1.6-.5 .1 .5z"/>
<path d="M394 91l1.2-.8 .4 .3z"/>
<path d="M394.6 90.2h.6l-1.2 .8z"/>
<path d="M394.1 90.5l.5-.3-.6 .8z"/>
<path d="M394.1 90.5l-.1 .5z"/>
<path d="M407.2 90.2l.4 .3 .1 .5z"/>
<path d="M406.6 90.2h.6l.5 .8z"/>
<path d="M406.1 90.5l.5-.3 1.1 .8z"/>
<path d="M406.1 90.5l1.6 .5h-1.7z"/>
<path d="M406 91h1.7l-1.6 .5z"/>
<path d="M406.1 91.5l1.6-.5-1.1 .9z"/>
<path d="M406.6 91.9l1.1-.9-.5 .9z"/>
<path d="M407.7 91l-.1 .5-.4 .4z"/>
<path d="M407.7 91l-.1 .5z"/>
<path d="M406 91l.6 .9-.5-.4z"/>
<path d="M406 91l1.2 .9h-.6z"/>
<path d="M406 91l1.6 .5-.4 .4z"/>
<path d="M406 91h1.7l-.1 .5z"/>
<path d="M406 91l1.6-.5 .1 .5z"/>
<path d="M406 91l1.2-.8 .4 .3z"/>
<path d="M406.6 90.2h.6l-1.2 .8z"/>
<path d="M406.1 90.5l.5-.3-.6 .8z"/>
<path d="M406.1 90.5l-.1 .5z"/>
<path d="M419.2 90.2l.4 .3 .1 .5z"/>
<path d="M418.6 90.2h.6l.5 .8z"/>
<path d="M418.1 90.5l.5-.3 1.1 .8z"/>
<path d="M418.1 90.5l1.6 .5h-1.7z"/>
<path d="M418 91h1.7l-1.6 .5z"/>
<path d="M418.1 91.5l1.6-.5-1.1 .9z"/>
<path d="M418.6 91.9l1.1-.9-.5 .9z"/>
<path d="M419.7 91l-.1 .5-.4 .4z"/>
<path d="M419.7 91l-.1 .5z"/>
<path d="M418 91l.6 .9-.5-.4z"/>
<path d="M418 91l1.2 .9h-.6z"/>
<path d="M418 91l1.6 .5-.4 .4z"/>
<path d="M418 91h1.7l-.1 .5z"/>
<path d="M418 91l1.6-.5 .1 .5z"/>
<path d="M418 91l1.2-.8 .4 .3z"/>
<path d="M418.6 90.2h.6l-1.2 .8z"/>
<path d="M418.1 90.5l.5-.3-.6 .8z"/>
<path d="M418.1 90.5l-.1 .5z"/>
<path d="M431.2 90.2l.4 .3 .1 .5z"/>
<path d="M430.6 90.2h.6l.5 .8z"/>
<path d="M430.1 90.5l.5-.3 1.1 .8z"/>
<path d="M430.1 90.5l1.6 .5h-1.7z"/>
<path d="M430 91h1.7l-1.6 .5z"/>
<path d="M430.1 91.5l1.6-.5-1.1 .9z"/>
<path d="M430.6 91.9l1.1-.9-.5 .9z"/>
<path d="M431.7 91l-.1 .5-.4 .4z"/>
<path d="M431.7 91l-.1 .5z"/>
<path d="M430 91l.6 .9-.5-.4z"/>
<path d="M430 91l1.2 .9h-.6z"/>
<path d="M430 91l1.6 .5-.4 .4z"/>
<path d="M430 91h1.7l-.1 .5z"/>
<path d="M430 91l1.6-.5 .1 .5z"/>
<path d="M430 91l1.2-.8 .4 .3z"/>
<path d="M430.6 90.2h.6l-1.2 .8z"/>
<path d="M430.1 90.5l.5-.3-.6 .8z"/>
<path d="M430.1 90.5l-.1 .5z"/>
<path d="M443.2 90.2l.4 .3 .1 .5z"/>
<path d="M442.6 90.2h.6l.5 .8z"/>
<path d="M442.2 90.5l.4-.3 1.1 .8z"/>
<path d="M442.2 90.5l1.5 .5h-1.7z"/>
<path d="M442 91h1.7l-1.5 .5z"/>
<path d="M442.2 91.5l1.5-.5-1.1 .9z"/>
<path d="M442.6 91.9l1.1-.9-.5 .9z"/>
<path d="M443.7 91l-.1 .5-.4 .4z"/>
<path d="M443.7 91l-.1 .5z"/>
<path d="M442 91l.6 .9-.4-.4z"/>
<path d="M442 91l1.2 .9h-.6z"/>
<path d="M442 91l1.6 .5-.4 .4z"/>
<path d="M442 91h1.7l-.1 .5z"/>
<path d="M442 91l1.6-.5 .1 .5z"/>
<path d="M442 91l1.2-.8 .4 .3z"/>
<path d="M442.6 90.2h.6l-1.2 .8z"/>
<path d="M442.2 90.5l.4-.3-.6 .8z"/>
<path d="M442.2 90.5l-.2 .5z"/>
<path d="M455.2 90.2l.4 .3 .1 .5z"/>
<path d="M454.6 90.2h.6l.5 .8z"/>
<path d="M454.2 90.5l.4-.3 1.1 .8z"/>
<path d="M454.2 90.5l1.5 .5h-1.7z"/>
<path d="M454 91h1.7l-1.5 .5z"/>
<path d="M454.2 91.5l1.5-.5-1.1 .9z"/>
<path d="M454.6 91.9l1.1-.9-.5 .9z"/>
<path d="M455.7 91l-.1 .5-.4 .4z"/>
<path d="M455.7 91l-.1 .5z"/>
<path d="M454 91l.6 .9-.4-.4z"/>
<path d="M454 91l1.2 .9h-.6z"/>
<path d="M454 91l1.6 .5-.4 .4z"/>
<path d="M454 91h1.7l-.1 .5z"/>
<path d="M454 91l1.6-.5 .1 .5z"/>
<path d="M454 91l1.2-.8 .4 .3z"/>
<path d="M454.6 90.2h.6l-1.2 .8z"/>
<path d="M454.2 90.5l.4-.3-.6 .8z"/>
<path d="M454.2 90.5l-.2 .5z"/>
<path d="M467.2 90.2l.4 .3 .1 .5z"/>
<path d="M466.6 90.2h.6l.5 .8z"/>
<path d="M466.2 90.5l.4-.3 1.1 .8z"/>
<path d="M466.2 90.5l1.5 .5h-1.7z"/>
<path d="M466 91h1.7l-1.5 .5z"/>
<path d="M466.2 91.5l1.5-.5-1.1 .9z"/>
<path d="M466.6 91.9l1.1-.9-.5 .9z"/>
<path d="M467.7 91l-.1 .5-.4 .4z"/>
<path d="M467.7 91l-.1 .5z"/>
<path d="M466 91l.6 .9-.4-.4z"/>
<path d="M466 91l1.2 .9h-.6z"/>
<path d="M466 91l1.6 .5-.4 .4z"/>
<path d="M466 91h1.7l-.1 .5z"/>
<path d="M466 91l1.6-.5 .1 .5z"/>
<path d="M466 91l1.2-.8 .4 .3z"/>
<path d="M466.6 90.2h.6l-1.2 .8z"/>
<path d="M466.2 90.5l.4-.3-.6 .8z"/>
<path d="M466.2 90.5l-.2 .5z"/>
<path d="M475.4 92l3.5-1z"/>
<path d="M475.4 90l3.5 1-3.5 1z"/>
<path d="M69.8 140.4l1 3.5z"/>
<path d="M69.8 140.4l1 3.5h-2z"/>
<path d="M68.8 130l1 3.5z"/>
<path d="M68.8 130h2l-1 3.5z"/>
<path d="M57.2 136.9l1 3.5z"/>
<path d="M57.2 136.9h2l-1 3.5z"/>
<path d="M58.2 107.5l1 3.5z"/>
<path d="M58.2 107.5l1 3.5h-2z"/>
<path d="M164.3 251.3l3.5-1z"/>
<path d="M164.3 251.3l3.5-1v2z"/>
<path d="M178.2 252.3l3.5-1z"/>
<path d="M178.2 250.3l3.5 1-3.5 1z"/>
<path d="M213 258.8l1 3.5z"/>
<path d="M213 258.8l1 3.5h-2z"/>
<path d="M212 280.3l1 3.5z"/>
<path d="M212 280.3h2l-1 3.5z"/>
<path d="M164.5 315l3.5-1z"/>
<path d="M164.5 313l3.5 1-3.5 1z"/>
<path d="M178 314l3.5-1z"/>
<path d="M178 314l3.5-1v2z"/>
<path d="M232.2 280.3l1 3.5z"/>
<path d="M232.2 280.3h2l-1 3.5z"/>
<path d="M233.2 288.8l1 3.5z"/>
<path d="M233.2 288.8l1 3.5h-2z"/>
</g>
<text font-size="7" fill="#020000" x="489.5" y="401.4">A2</text>
<g font-size="5.7" fill="#f00">
<text x="83.6" y="123.4">F</text>
<text x="158.9" y="234.7">F ( 5 : 1 )</text>
</g>
<text font-size="5" fill="#020000" x="562.2" y="375.6">2</text>
<g font-size="4.3" fill="#f00">
<text x="83.8" y="89.8">7.00</text>
<text x="98" y="89.5">6.0</text>
<text x="110" y="89.5">6.0</text>
<text x="122" y="89.5">6.0</text>
<text x="134" y="89.5">6.0</text>
<text x="146" y="89.5">6.0</text>
<text x="158" y="89.5">6.0</text>
<text x="170" y="89.5">6.0</text>
<text x="182" y="89.5">6.0</text>
<text x="194" y="89.5">6.0</text>
<text x="206" y="89.5">6.0</text>
<text x="218" y="89.5">6.0</text>
<text x="230" y="89.5">6.0</text>
<text x="242" y="89.5">6.0</text>
<text x="254" y="89.5">6.0</text>
<text x="266" y="89.5">6.0</text>
<text x="278" y="89.5">6.0</text>
<text x="290" y="89.5">6.0</text>
<text x="302" y="89.5">6.0</text>
<text x="313.9" y="89.5">6.0</text>
<text x="325.9" y="89.5">6.0</text>
<text x="337.9" y="89.5">6.0</text>
<text x="349.9" y="89.5">6.0</text>
<text x="361.9" y="89.5">6.0</text>
<text x="374" y="89.5">6.0</text>
<text x="386" y="89.5">6.0</text>
<text x="398" y="89.5">6.0</text>
<text x="410" y="89.5">6.0</text>
<text x="422" y="89.5">6.0</text>
<text x="434" y="89.5">6.0</text>
<text x="446" y="89.5">6.0</text>
<text x="458" y="89.5">6.0</text>
<text x="470" y="89.5">6.0</text>
<text x="56.6" y="129.2" transform="rotate(-90 56.6 129.2)">16.50</text>
<text x="68.3" y="128.4" transform="rotate(-90 68.3 128.4)">3.50</text>
<text x="170.1" y="249.8">3.5</text>
<text x="211.4" y="274.2" transform="rotate(-90 211.4 274.2)">5.0</text>
<text x="231.6" y="289.2" transform="rotate(-90 231.6 289.2)">1.0</text>
<text x="170.1" y="312.5">2.0</text>
</g>
<g font-size="4.3">
<text x="475.9" y="339.5">Allen</text>
<text x="470.9" y="344.2">Telescope</text>
<text x="503" y="342.8">Cable Clamp</text>
<text x="475.5" y="348.9">Array</text>
<text x="503" y="351">RFSoC Digitizer</text>
<text x="406" y="363.4">1:1</text>
<text x="400.2" y="375.4">3/24/2020</text>
<text x="528.6" y="400">24567174_100</text>
</g>
<g font-size="3.5">
<text x="458" y="335.7">PROJECT/ORIGINATOR</text>
<text x="503" y="335.6">TITLE</text>
<text x="458.9" y="357.7">GENERAL TOLERANCES</text>
<text x="503" y="357.7">MATERIAL</text>
<text x="544" y="357.7">COMPONENT WEIGHT</text>
<text x="430.3" y="363.1">A. POLLAK</text>
<text x="465.1" y="361.6">UNLESS STATED</text>
<text x="511.7" y="363.1">ALUMINIUM</text>
<text x="503" y="369.7">FINISH</text>
<text x="431.2" y="375.1">A. POLLAK</text>
<text x="396.9" y="394.4">DRAWN ACCORDING TO BS308</text>
<text x="490.1" y="391.7">SIZE</text>
<text x="503" y="391.7">DRAWING NUMBER</text>
<text x="398.7" y="399.1">ALL DIMENSIONS ARE IN MM</text>
<text x="397.6" y="403">UNLESS OTHERWISE STATED</text>
<text x="399" y="408.9">THIS DRAWING MAY NOT BE USED FOR COMMERCIAL USE</text>
</g>
<g font-size="3.5" fill="#020000">
<text x="544" y="369.7">NUMBER OFF</text>
<text x="544" y="381.7">JOB NO. / EST. TIME</text>
<text x="470" y="385.7">24567174.iam</text>
<text x="505" y="408.9">SHEET 2 OF 2</text>
</g>
<g font-size="2.8">
<text x="36.3" y="9.8">8</text>
<text x="110.6" y="9.8">7</text>
<text x="184.8" y="9.8">6</text>
<text x="259.1" y="9.8">5</text>
<text x="333.4" y="9.8">4</text>
<text x="407.6" y="9.8">3</text>
<text x="481.8" y="9.8">2</text>
<text x="556.1" y="9.8">1</text>
<text x="7.7" y="36.2">F</text>
<text x="584.5" y="36.2">F</text>
<text x="7.7" y="106.2">E</text>
<text x="584.5" y="106.2">E</text>
<text x="7.6" y="176.1">D</text>
<text x="584.4" y="176.1">D</text>
<text x="7.6" y="246.2">C</text>
<text x="584.4" y="246.2">C</text>
<text x="7.7" y="316.1">B</text>
<text x="584.5" y="316.1">B</text>
<text x="415.6" y="339.1">SETI Institute</text>
<text x="406.1" y="342.3">189 Bernardo Ave, Suite 200</text>
<text x="407.9" y="345.5">Mountain View, CA 94043</text>
<text x="409.1" y="348.6">TEL. +1 (650) 961-6633</text>
<text x="395" y="357.2">SCALE</text>
<text x="427.4" y="357.2">DRAWN BY</text>
<text x="395" y="369.2">DATE</text>
<text x="427.4" y="369.2">CHECKED</text>
<text x="473.3" y="369.7">X.X ±0.1</text>
<text x="475.1" y="366.6">X ± 0.3</text>
<text x="470.3" y="375.6">X.XXX ±0.005</text>
<text x="471.6" y="372.7">X.XX ±0.05</text>
<text x="7.7" y="386.2">A</text>
<text x="584.5" y="386.2">A</text>
<text x="36.3" y="412.5">8</text>
<text x="110.6" y="412.5">7</text>
<text x="184.8" y="412.5">6</text>
<text x="259.1" y="412.5">5</text>
<text x="333.4" y="412.5">4</text>
<text x="407.6" y="412.5">3</text>
<text x="481.8" y="412.5">2</text>
<text x="556.1" y="412.5">1</text>
</g>
<g font-size="2.8" fill="#020000">
<text x="395" y="381.2">SOURCE FILE :</text>
<text x="470" y="381.2">USED ON :</text>
<text x="395" y="385.6">24567174_100.ipt</text>
<text x="452.4" y="391.6">3rd ANGLE PROJECTION</text>
</g>
</svg>
